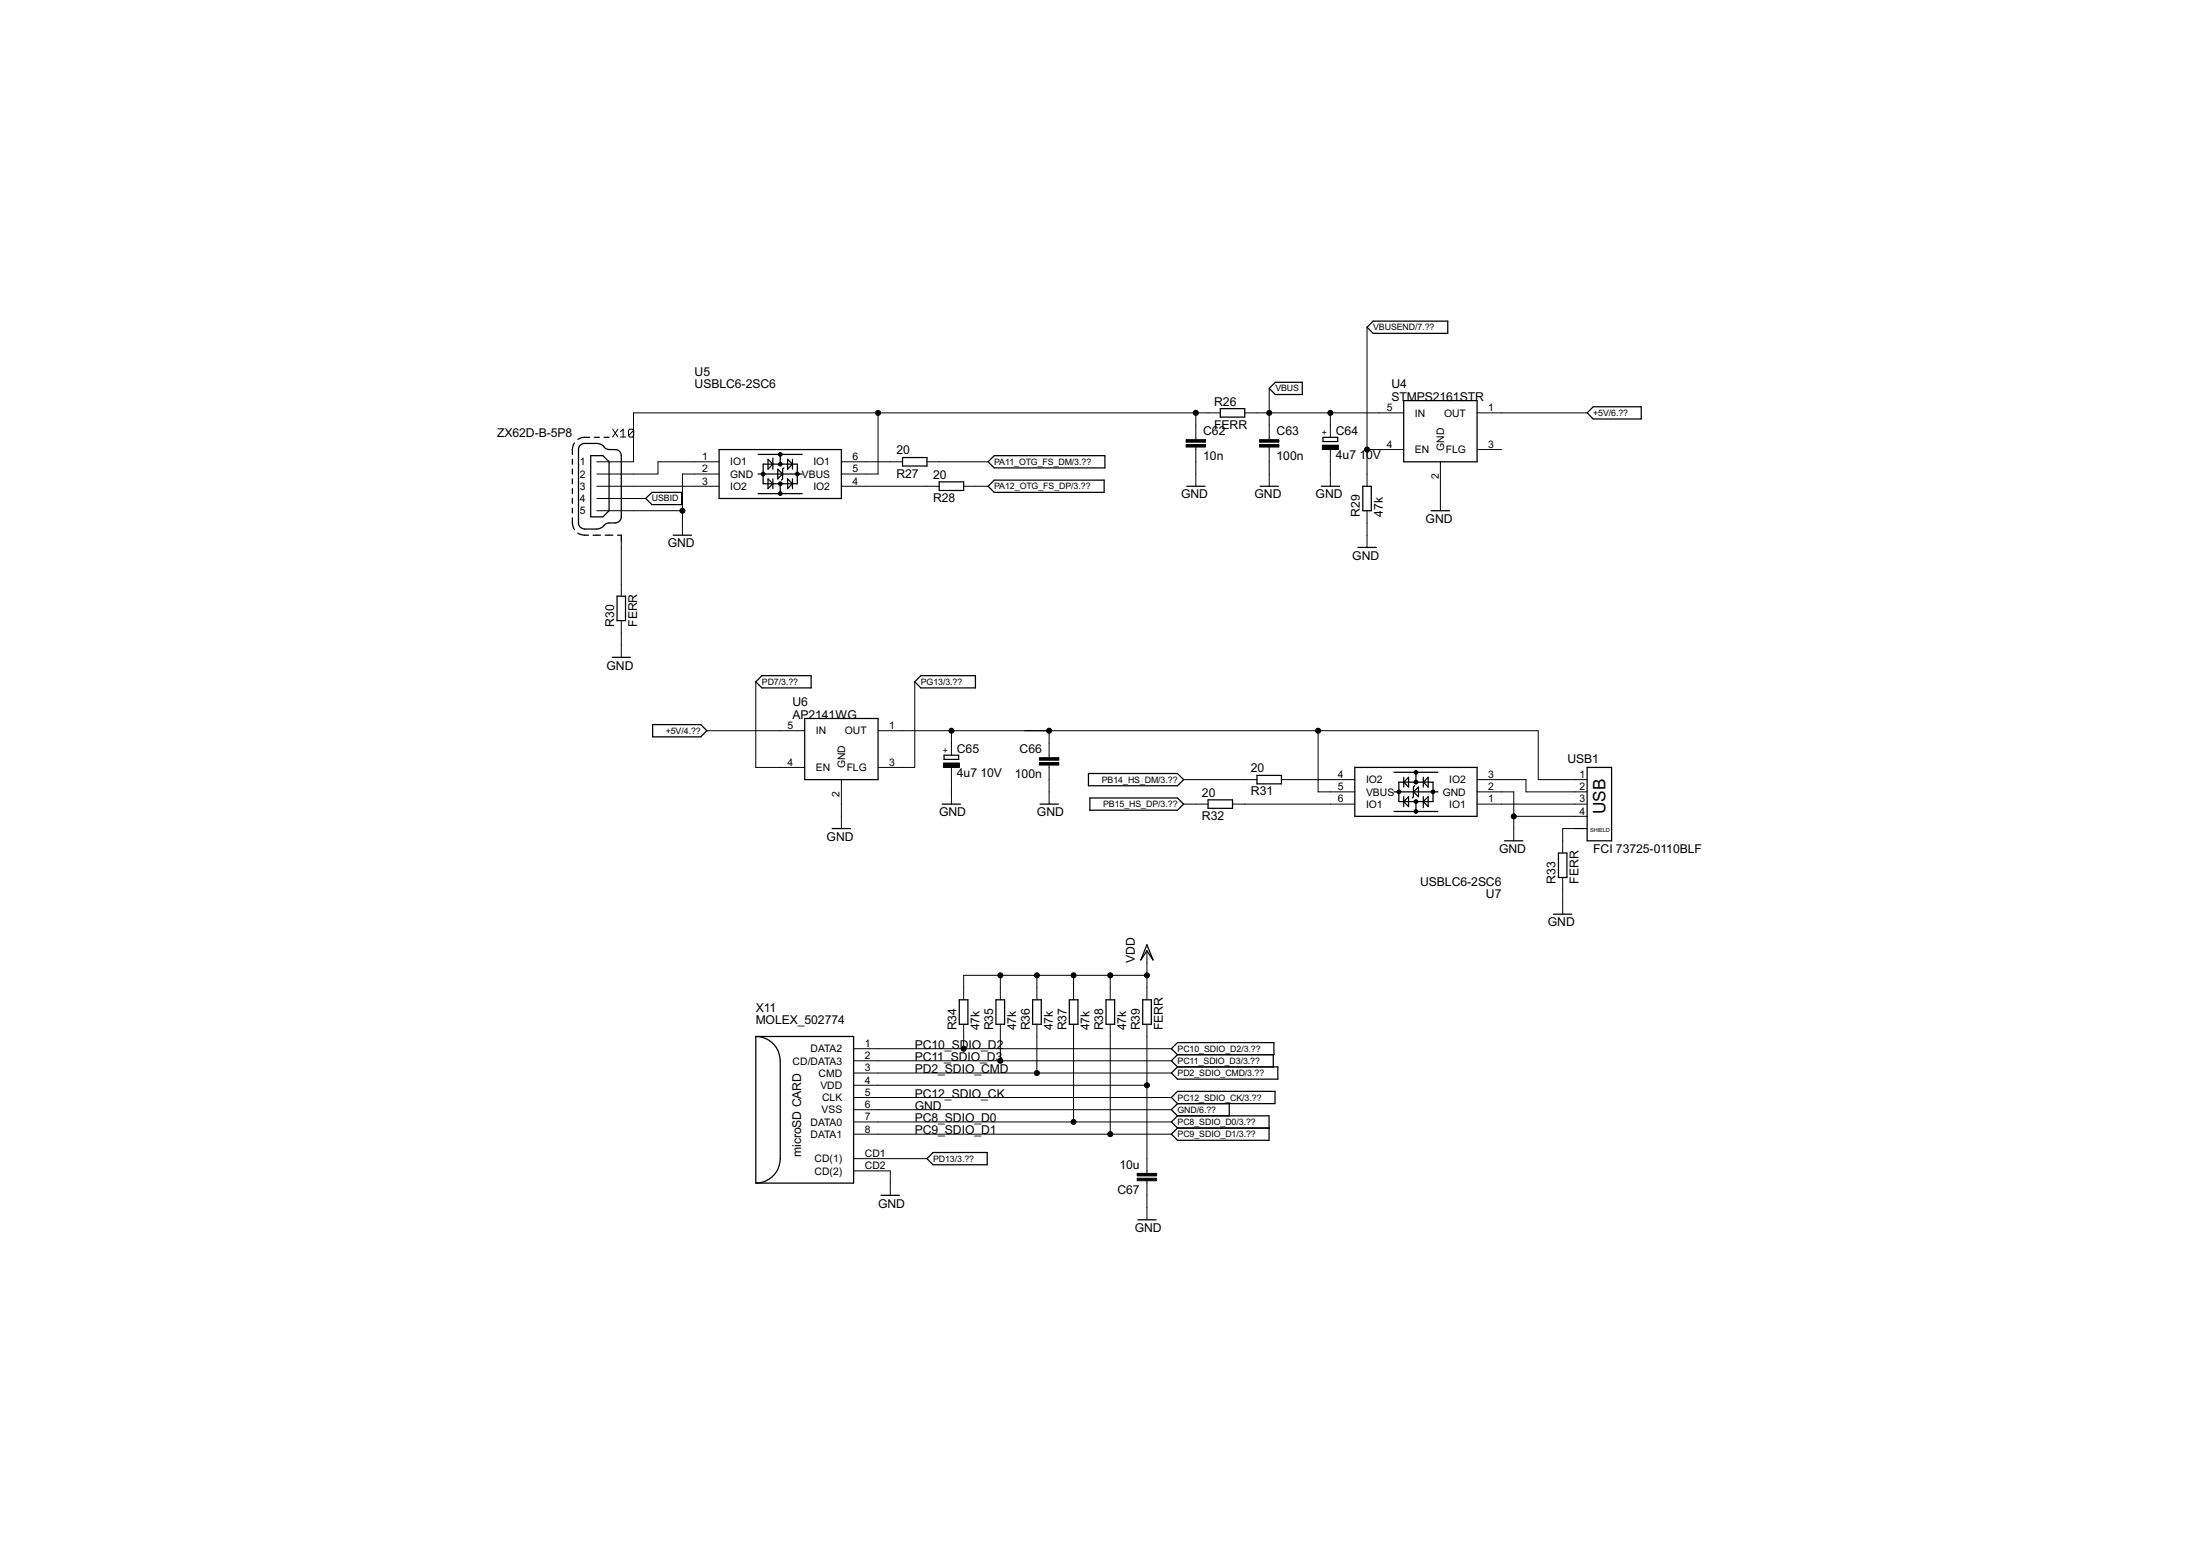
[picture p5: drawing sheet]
<svg xmlns="http://www.w3.org/2000/svg" width="297mm" height="210mm" viewBox="0 0 297 210" stroke-linecap="round" stroke-linejoin="round" font-family="sans-serif">
<g fill="none" stroke="#000" stroke-width=".14">
<path d="M82.7 57.9l.7 1.1M83.4 57.9l-.7 1.1M83.8 58.3l.3-.4v1.1M83.8 59h.7M85.6 58.1v.7l-.2 .2h-.4l-.1-.2M85.6 58.1l-.2-.2h-.4l-.1 .2v.7M85.6 58.1l-.7 .7M118.6 55.7v8.3h-5M161.5 55.7v3.7M164.8 55.7h-79.3v6.6h-4.9M168.1 55.7h21.4M171.4 52.4v7"/>
<path d="M179.6 55.7v3.3M184.6 44.2v21.4M199.4 55.7h14.9M80.6 65.6h16.5M80.6 67.3h6.6M80.6 68.9h11.5M83.9 72.2v8.3M97.1 64h-5v8.2M97.1 62.3h-8.3v1.7h-8.2M113.6 62.3h8.3M113.6 65.6h13.2M125.2 62.3h8.2"/>
<path d="M130.1 65.6h3.3M161.5 60.3v5.3M171.4 60.3v5.3M179.6 60.7v4.9M184.6 60.7h4.9M184.6 68.9v5M194.5 62.3v6.6M199.4 60.7h3.3M83.9 83.8v4.9M95.4 98.6h13.2M102 92v11.6h6.6M118.6 98.6h89.1v6.6h6.6"/>
<path d="M123.5 92v11.6h-4.9M128.5 98.6v3.3M141.6 98.6v3.7M178 98.6v8.3h4.9M113.6 105.2v6.6M128.5 103.6v4.9M141.6 103.3v5.2M159.8 105.2h9.9M159.8 108.5h3.3M166.4 108.5h16.5M173 105.2h9.9M199.4 105.2h6.6v1.7h8.3"/>
<path d="M199.4 106.9h5v6.6M199.4 108.5h14.9M204.4 110.2h9.9M211 118.4v5M214.3 111.8h-3.3v3.3M130.1 138.3v3.3M135.1 131.7v3.3M135.1 138.3v4.9M140 131.7v3.3M140 138.3v6.5M144.9 131.7v3.3M144.9 138.3v13.1"/>
<path d="M149.9 131.7v3.3M149.9 138.3v14.8M154.9 131.7h-24.8v3.3M154.9 128.4v6.6M154.9 138.3v20.1M115.3 141.6h42.9M115.3 143.2h42.9M115.3 144.8h42.9M115.3 146.5h39.6M115.3 148.1h42.9M115.3 149.8h42.9M115.3 151.4h42.9"/>
<path d="M115.3 153.1h42.9M115.3 156.4h9.9M115.3 158.1h4.9v3.3M154.9 159.4v5.3"/>
</g>
<g fill="none" stroke="#000" stroke-width=".17">
<path d="M77.6 59.8a2.45 2.45 0 0 0-.3 1.5M79.6 59a2.15 2.15 0 0 0-1.6 .3M80.2 59h.7M81.6 59h.6M164.8 55.2h3.3v1.1h-3.3zM172.2 51.6h3.6v1.7h-3.6l-.8-.9zM178.6 59h2v.6h-2zM184.6 44.2l.8-.9h10.1v1.7h-10.1zM189.5 54.1h9.9v8.2h-9.9zM215.1 54.9h6.5v1.7h-6.5l-.8-.9zM77.3 69.9a2.47 2.47 0 0 0 .3 1.6M77.3 62v.7"/>
<path d="M77.3 63.3v.7M77.3 64.6v.7M77.3 66v.6M77.3 67.3v.6M77.3 68.6v.7M78 72a2.27 2.27 0 0 0 1.4 .2M78.3 60.1l.4-.2h1.9a1.39 1.39 0 0 1 1.1 .6 2.82 2.82 0 0 0 1.6 .2 .8 .8 0 0 1 .6 .8v8.3a.83 .83 0 0 1-.8 .8 1.45 1.45 0 0 0-1.7 .5l-.8 .3h-1.9a.79 .79 0 0 1-.6-.8v-9.9zM79.8 61.5h1.6l.8 .8v6.6l-.8 .9h-1.6zM80.1 72.2h1M81.7 72.2h1M83.4 72.2h.5M88 66.5h4v1.6h-4l-.8-.8z"/>
<path d="M90.9 72.2h2.5M97.1 60.7h16.5v6.6h-16.5zM102.4 61.3h5.9M102.4 66.6h5.9M102.4 64h5.9M103 62.7h4.7v2.6h-4.7zM103.7 62l.7 .7-.7 .6zM103.7 64.6l.7 .7-.7 .7zM104.4 61.8v1.5M104.4 64.6v1.4M105 63.3l.7 .7-.7 .6zM105.3 61.3v1.4"/>
<path d="M105.3 65.3v1.3M105.8 63.2l-.1 .1v1.3l-.2 .2M106.3 62l.7 .7-.7 .6zM106.3 64.6l.7 .7-.7 .7zM107 62v1.3M107 64.6v1.4M121.9 61.8h3.3v1.1h-3.3zM126.8 65h3.3v1.2h-3.3zM134.2 61.5h15v1.7h-15l-.8-.9zM134.2 64.8h14.9v1.7h-14.9l-.8-.9zM160.2 65.6h2.5M170.1 65.6h2.5"/>
<path d="M178.4 65.6h2.5M183.3 73.9h2.5M184 65.6h1.1v3.3h-1.1zM193.2 68.9h2.5M82.7 88.7h2.4M83.3 80.5h1.2v3.3h-1.2zM88.1 97.8h6.5l.8 .8-.8 .9h-6.5zM102 92l.9-.8h6.6v1.7h-6.6zM108.6 97h10v8.2h-10zM124.3 91.2h7.4v1.7h-7.4l-.8-.9zM112.4 111.8h2.4M127.2 108.5h2.5"/>
<path d="M127.5 101.9h1.9v.6h-1.9zM140.4 108.5h2.5M147 104.4h12l.8 .8-.8 .9h-12zM147.2 107.7h11.8l.8 .8-.8 .9h-11.8zM163.1 108h3.3v1.1h-3.3zM169.7 104.7h3.3v1.1h-3.3zM182.9 103.6h16.5v6.6h-16.5zM188.2 109.5h5.9M188.2 104.2h5.9M188.2 106.9h5.9M188.9 105.6h4.6v2.6h-4.6zM189.5 104.9v1.3"/>
<path d="M189.5 107.5v1.4M190.2 104.9v1.3l-.7-.6zM190.2 107.5v1.4l-.7-.7zM190.8 106.9l.7-.7v1.3zM191 106.1l-.2 .1v1.3l-.1 .2M191.2 104.2v1.4M191.2 108.2v1.3M192.2 104.9v1.3M192.2 107.5v1.5M192.8 104.9v1.3l-.6-.6zM192.8 107.5v1.4l-.6-.7zM203.1 113.5h2.5"/>
<path d="M210.4 115.1h1.2v3.3h-1.2zM214.3 103.6h3.3v9.9h-3.3zM102 139.9a3.3 3.3 0 0 1 3.3 3.3v13.2a3.3 3.3 0 0 1-3.3 3.3M102 139.9h13.3v19.8h-13.3M102 139.9v19.8M129.5 135h1.2v3.3h-1.2zM134.5 135h1.1v3.3h-1.1zM139.4 135h1.2v3.3h-1.2zM144.4 135h1.1v3.3h-1.1zM149.3 135h1.2v3.3h-1.2zM154.3 135h1.1v3.3h-1.1zM154.9 127.5l.8 2.1-.8-1.2-.9 1.2z"/>
<path d="M209.7 123.4h2.5M125.2 156.4l.8-.8h7.3v1.6h-7.3zM158.2 148.1l.8-.8h13.1v1.7h-13.1zM158.2 141.6l.8-.9h13v1.7h-13zM159 149l-.8 .8 .8 .8M159 150.6h12.3v3.3h-12.3l-.8-.8 .8-.8M159 142.4l-.8 .8 .8 .8M159 144h13.5v1.7h-13.5l-.8-.9zM159 150.6l-.8 .8 .8 .9M159 152.3h12.3M166 149v1.6M171.9 142.4v1.6"/>
<path d="M119 161.4h2.4M153.6 164.7h2.5"/>
</g>
<path d="M160.1 59.4h2.7v.3h-2.7zM170.1 59.4h2.6v.3h-2.6zM160.1 60h2.7v.3h-2.7zM170.1 60h2.6v.3h-2.6zM178.5 60.1h2.2v.6h-2.2zM127.4 103h2.1v.6h-2.1zM140.3 102.9h2.7v.4h-2.7zM140.3 102.3h2.7v.3h-2.7zM153.5 158.4h2.7v.3h-2.7zM153.5 159h2.7v.4h-2.7z" fill="#000" stroke="#000" stroke-width=".14"/>
<g fill="#000" stroke="#000" stroke-width=".14">
<circle cx="118.6" cy="55.7" r=".34"/>
<circle cx="161.5" cy="55.7" r=".34"/>
<circle cx="171.4" cy="55.7" r=".34"/>
<circle cx="179.6" cy="55.7" r=".34"/>
<circle cx="92.1" cy="68.9" r=".34"/>
<circle cx="103" cy="64" r=".25"/>
<circle cx="105.3" cy="66.6" r=".25"/>
<circle cx="105.3" cy="65.3" r=".25"/>
<circle cx="105.3" cy="61.3" r=".25"/>
<circle cx="105.3" cy="62.7" r=".25"/>
<circle cx="107.7" cy="64" r=".25"/>
<circle cx="184.6" cy="60.7" r=".34"/>
<circle cx="128.5" cy="98.6" r=".34"/>
<circle cx="141.6" cy="98.6" r=".34"/>
<circle cx="178" cy="98.6" r=".34"/>
<circle cx="188.9" cy="106.9" r=".25"/>
<circle cx="191.2" cy="104.2" r=".25"/>
<circle cx="191.2" cy="108.2" r=".25"/>
<circle cx="191.2" cy="109.5" r=".25"/>
<circle cx="191.2" cy="105.6" r=".25"/>
<circle cx="193.5" cy="106.9" r=".25"/>
<circle cx="204.4" cy="110.2" r=".34"/>
<circle cx="135.1" cy="131.7" r=".34"/>
<circle cx="140" cy="131.7" r=".34"/>
<circle cx="144.9" cy="131.7" r=".34"/>
<circle cx="149.9" cy="131.7" r=".34"/>
<circle cx="154.9" cy="131.7" r=".34"/>
<circle cx="130.1" cy="141.6" r=".34"/>
<circle cx="135.1" cy="143.2" r=".34"/>
<circle cx="140" cy="144.8" r=".34"/>
<circle cx="144.9" cy="151.4" r=".34"/>
<circle cx="149.9" cy="153.1" r=".34"/>
<circle cx="154.9" cy="146.5" r=".34"/>
</g>
<text font-size="2.6" x="216.8" y="109.9" transform="rotate(-90 216.8 109.9)">USB</text>
<g font-size="1.8">
<text x="93.8" y="52.4">USBLC6-2SC6</text>
<text x="93.8" y="50.8">U5</text>
<text x="187.9" y="52.4">U4</text>
<text x="67.1" y="59">ZX62D-B-5P8</text>
<text x="162.5" y="58.8">C62</text>
<text x="163.9" y="57.9">FERR</text>
<text x="163.9" y="54.8">R26</text>
<text x="172.4" y="58.8">C63</text>
<text x="180.4" y="58.7">C64</text>
<text x="187.9" y="54.1">STMPS2161STR</text>
<text x="121" y="61.4">20</text>
<text x="121" y="64.5">R27</text>
<text x="126" y="64.7">20</text>
<text x="162.5" y="62.1">10n</text>
<text x="172.4" y="62.1">100n</text>
<text x="180.4" y="62">4u7</text>
<text x="183.5" y="62">10V</text>
<text x="126" y="67.8">R28</text>
<text x="159.5" y="67.3">GND</text>
<text x="169.4" y="67.3">GND</text>
<text x="177.6" y="67.3">GND</text>
<text x="183.6" y="69.8" transform="rotate(-90 183.6 69.8)">R29</text>
<text x="186.7" y="69.8" transform="rotate(-90 186.7 69.8)">47k</text>
<text x="192.5" y="70.6">GND</text>
<text x="90.1" y="73.9">GND</text>
<text x="182.6" y="75.5">GND</text>
<text x="82.9" y="84.6" transform="rotate(-90 82.9 84.6)">R30</text>
<text x="86" y="84.6" transform="rotate(-90 86 84.6)">FERR</text>
<text x="81.9" y="90.4">GND</text>
<text x="107" y="95.3">U6</text>
<text x="107" y="97">AP</text>
<text x="109.2" y="97">2141WG</text>
<text x="129.2" y="101.6">C65</text>
<text x="137.7" y="101.7">C66</text>
<text x="129.2" y="104.9">4u7</text>
<text x="132.4" y="104.9">10V</text>
<text x="137" y="105">100n</text>
<text x="162.3" y="107.6">20</text>
<text x="168.9" y="104.3">20</text>
<text x="168.9" y="107.4">R31</text>
<text x="211.6" y="102.9">USB1</text>
<text x="111.6" y="113.5">GND</text>
<text x="126.8" y="110.2">GND</text>
<text x="140" y="110.2">GND</text>
<text x="162.3" y="110.7">R32</text>
<text x="191.7" y="119.6">USBLC6-2SC6</text>
<text x="202.4" y="115.1">GND</text>
<text x="210" y="119.3" transform="rotate(-90 210 119.3)">R33</text>
<text x="213.1" y="119.3" transform="rotate(-90 213.1 119.3)">FERR</text>
<text x="215.1" y="115.1">FCI 73725-0110BLF</text>
<text x="200.6" y="121.3">U7</text>
<text x="209" y="125">GND</text>
<text x="153.2" y="130" transform="rotate(-90 153.2 130)">VDD</text>
<text x="102" y="136.6">X11</text>
<text x="102" y="138.3">MOLEX_502774</text>
<text x="123.5" y="143.2">PC11_SDIO_D3</text>
<text x="123.5" y="141.6">PC10_SDIO_D2</text>
<text x="129.1" y="139.1" transform="rotate(-90 129.1 139.1)">R34</text>
<text x="132.2" y="139.1" transform="rotate(-90 132.2 139.1)">47k</text>
<text x="134.1" y="139.1" transform="rotate(-90 134.1 139.1)">R35</text>
<text x="137.2" y="139.1" transform="rotate(-90 137.2 139.1)">47k</text>
<text x="139" y="139.1" transform="rotate(-90 139 139.1)">R36</text>
<text x="142.2" y="139.1" transform="rotate(-90 142.2 139.1)">47k</text>
<text x="144" y="139.1" transform="rotate(-90 144 139.1)">R37</text>
<text x="147.1" y="139.1" transform="rotate(-90 147.1 139.1)">47k</text>
<text x="148.9" y="139.1" transform="rotate(-90 148.9 139.1)">R38</text>
<text x="152.1" y="139.1" transform="rotate(-90 152.1 139.1)">47k</text>
<text x="153.9" y="139.1" transform="rotate(-90 153.9 139.1)">R39</text>
<text x="157" y="139.1" transform="rotate(-90 157 139.1)">FERR</text>
<text x="123.5" y="149.8">GND</text>
<text x="123.5" y="144.9">PD2_SDIO_CMD</text>
<text x="123.5" y="148.2">PC12_SDIO_CK</text>
<text x="123.5" y="151.5">PC8_SDIO_D0</text>
<text x="123.5" y="153.1">PC9_SDIO_D1</text>
<text x="108.2" y="156.2" transform="rotate(-90 108.2 156.2)">microSD CARD</text>
<text x="150.9" y="161.1">C67</text>
<text x="151.1" y="157.8">10u</text>
<text x="118.5" y="163">GND</text>
<text x="153.2" y="166.3">GND</text>
</g>
<g font-size="1.6">
<text x="187.2" y="55.5">5</text>
<text x="191" y="56.2">IN</text>
<text x="195" y="56.2">OUT</text>
<text x="200.9" y="55.5">1</text>
<text x="78.3" y="62.8">1</text>
<text x="78.3" y="64.5">2</text>
<text x="94.8" y="62.1">1</text>
<text x="94.8" y="63.8">2</text>
<text x="94.8" y="65.4">3</text>
<text x="98.6" y="62.8">IO1</text>
<text x="98.6" y="64.5">GND</text>
<text x="108.3" y="64.5">VBUS</text>
<text x="109.8" y="62.8">IO1</text>
<text x="115.1" y="62.1">6</text>
<text x="115.1" y="63.8">5</text>
<text x="115.1" y="65.4">4</text>
<text x="187.2" y="60.4">4</text>
<text x="191" y="61.2">EN</text>
<text x="194.2" y="64.6" transform="rotate(-90 194.2 64.6)">2</text>
<text x="195" y="60.8" transform="rotate(-90 195 60.8)">GND</text>
<text x="195.2" y="61.2">FLG</text>
<text x="200.9" y="60.4">3</text>
<text x="78.3" y="66.1">3</text>
<text x="78.3" y="67.8">4</text>
<text x="78.3" y="69.4">5</text>
<text x="98.6" y="66.1">IO2</text>
<text x="109.8" y="66.1">IO2</text>
<text x="106.3" y="98.4">5</text>
<text x="110.2" y="99.1">IN</text>
<text x="114.1" y="99.1">OUT</text>
<text x="120.1" y="98.4">1</text>
<text x="106.3" y="103.4">4</text>
<text x="110.2" y="104.1">EN</text>
<text x="113.4" y="107.5" transform="rotate(-90 113.4 107.5)">2</text>
<text x="114.1" y="103.7" transform="rotate(-90 114.1 103.7)">GND</text>
<text x="114.3" y="104.1">FLG</text>
<text x="120.1" y="103.4">3</text>
<text x="180.6" y="106.7">5</text>
<text x="180.6" y="105">4</text>
<text x="184.4" y="107.4">VBUS</text>
<text x="184.4" y="105.7">IO2</text>
<text x="194.8" y="107.4">GND</text>
<text x="195.7" y="105.7">IO2</text>
<text x="200.9" y="106.7">2</text>
<text x="200.9" y="105">3</text>
<text x="213.3" y="105">1</text>
<text x="213.3" y="106.7">2</text>
<text x="180.6" y="108.3">6</text>
<text x="184.4" y="109">IO1</text>
<text x="195.7" y="109">IO1</text>
<text x="200.9" y="108.3">1</text>
<text x="213.3" y="108.3">3</text>
<text x="213.3" y="110">4</text>
<text x="107" y="143.7">CD/DATA3</text>
<text x="109.4" y="142.1">DATA2</text>
<text x="116.8" y="141.3">1</text>
<text x="116.8" y="143">2</text>
<text x="110.5" y="145.4">CMD</text>
<text x="110.8" y="147">VDD</text>
<text x="111" y="148.7">CLK</text>
<text x="116.8" y="144.6">3</text>
<text x="116.8" y="146.3">4</text>
<text x="116.8" y="147.9">5</text>
<text x="116.8" y="149.6">6</text>
<text x="109.4" y="152">DATA0</text>
<text x="109.4" y="153.6">DATA1</text>
<text x="110.9" y="150.3">VSS</text>
<text x="116.8" y="151.2">7</text>
<text x="116.8" y="152.9">8</text>
<text x="110" y="156.9">CD(1)</text>
<text x="110" y="158.6">CD(2)</text>
<text x="116.8" y="156.2">CD1</text>
<text x="116.8" y="157.8">CD2</text>
</g>
<g font-size="1.3">
<text x="185.4" y="44.6">VBUSEND/7.??</text>
<text x="172.2" y="52.8">VBUS</text>
<text x="179.2" y="58.8" transform="rotate(-90 179.2 58.8)">+</text>
<text x="215.1" y="56.1">+5V/6.??</text>
<text x="134.2" y="62.7">PA11_OTG_FS_DM/3.??</text>
<text x="88" y="67.7">USBID</text>
<text x="134.2" y="66">PA12_OTG_FS_DP/3.??</text>
<text x="102.9" y="92.5">PD7/3.??</text>
<text x="124.3" y="92.5">PG13/3.??</text>
<text x="89.9" y="99.1">+5V/4.??</text>
<text x="128.1" y="101.7" transform="rotate(-90 128.1 101.7)">+</text>
<text x="148.8" y="105.7">PB14_HS_DM/3.??</text>
<text x="148.9" y="109">PB15_HS_DP/3.??</text>
<text x="159" y="143.6">PC11_SDIO_D3/3.??</text>
<text x="159" y="142">PC10_SDIO_D2/3.??</text>
<text x="159" y="145.3">PD2_SDIO_CMD/3.??</text>
<text x="159" y="148.6">PC12_SDIO_CK/3.??</text>
<text x="159" y="150.2">GND/6.??</text>
<text x="159" y="151.9">PC8_SDIO_D0/3.??</text>
<text x="159" y="153.5">PC9_SDIO_D1/3.??</text>
<text x="126" y="156.8">PD13/3.??</text>
</g>
<text font-size=".8" x="214.7" y="112.3">SHIELD</text>
</svg>
